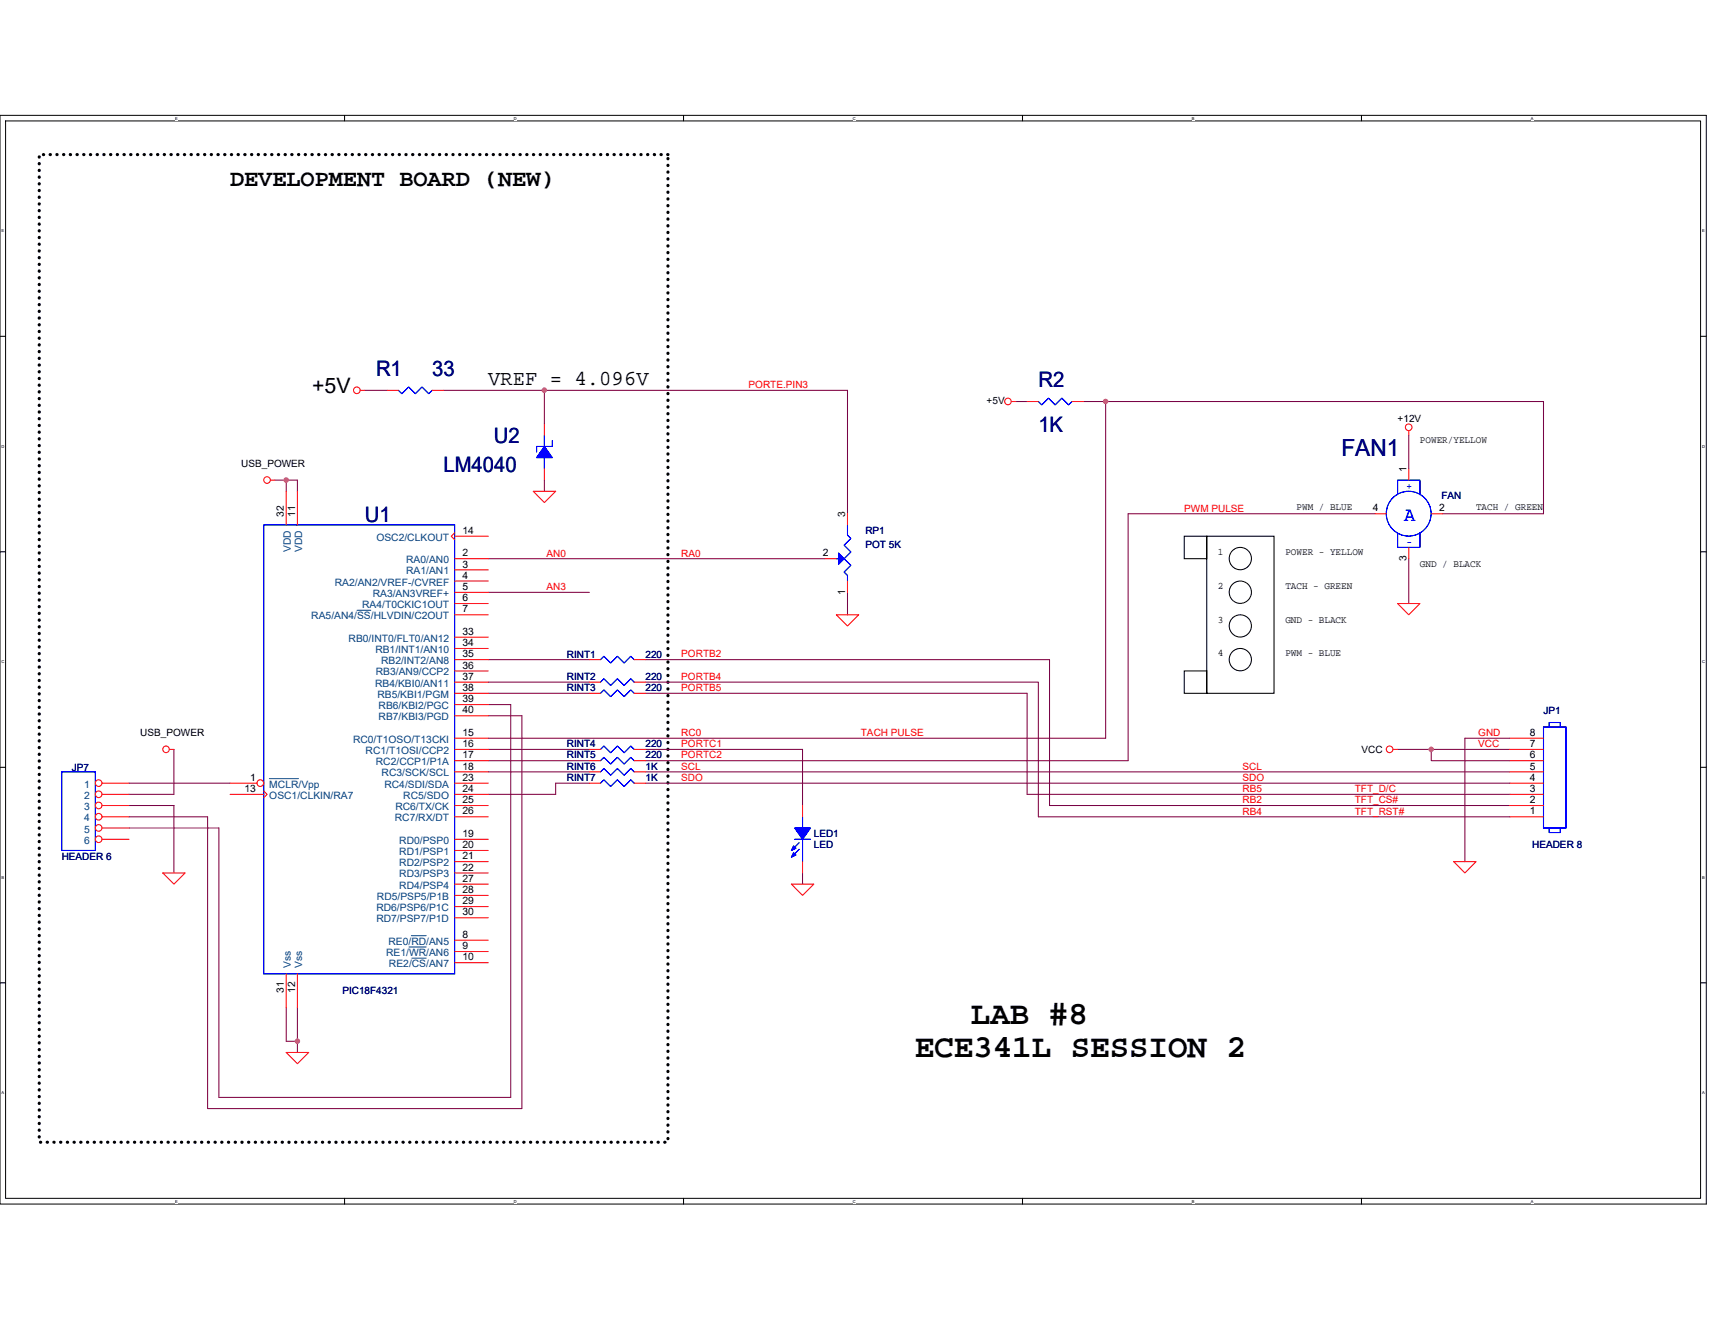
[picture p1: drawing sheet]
<svg xmlns="http://www.w3.org/2000/svg" width="279mm" height="216mm" viewBox="0 0 279 216" stroke-linecap="round" stroke-linejoin="round" font-family="sans-serif">
<path d="M0 18.8h278v177.4h-278zM.9 19.7h276.2v175.6h-276.2z" fill="none" stroke="#000" stroke-width=".16"/>
<g fill="#fff">
<path d="M28.5 18.9h.4v.7h-.4z"/>
<path d="M28.5 195.4h.4v.7h-.4z"/>
</g>
<path d="M56.1 18.8v.9M56.1 195.3v.9" fill="none" stroke="#000" stroke-width=".17"/>
<g fill="#fff">
<path d="M83.7 18.9h.5v.7h-.5z"/>
<path d="M83.7 195.4h.5v.7h-.5z"/>
</g>
<path d="M111.4 18.8v.9M111.4 195.3v.9" fill="none" stroke="#000" stroke-width=".17"/>
<g fill="#fff">
<path d="M139 18.9h.4v.7h-.4z"/>
<path d="M139 195.4h.4v.7h-.4z"/>
</g>
<path d="M166.6 18.8v.9M166.6 195.3v.9" fill="none" stroke="#000" stroke-width=".17"/>
<g fill="#fff">
<path d="M194.2 18.9h.4v.7h-.4z"/>
<path d="M194.2 195.4h.4v.7h-.4z"/>
</g>
<path d="M221.8 18.8v.9M221.8 195.3v.9" fill="none" stroke="#000" stroke-width=".17"/>
<g fill="#fff">
<path d="M249.4 18.9h.4v.7h-.4z"/>
<path d="M249.4 195.4h.4v.7h-.4z"/>
<path d="M.2 37.3h.5v.7h-.5z"/>
<path d="M277.3 37.3h.4v.7h-.4z"/>
<path d="M.2 72.3h.5v.8h-.5z"/>
<path d="M277.3 72.3h.4v.8h-.4z"/>
</g>
<path d="M0 54.8h.9M277.1 54.8h.9" fill="none" stroke="#000" stroke-width=".17"/>
<g fill="#fff">
<path d="M.2 107.5h.5v.7h-.5z"/>
<path d="M277.3 107.5h.4v.7h-.4z"/>
</g>
<path d="M0 89.9h.9M277.1 89.9h.9" fill="none" stroke="#000" stroke-width=".17"/>
<g fill="#fff">
<path d="M.2 142.6h.5v.7h-.5z"/>
<path d="M277.3 142.6h.4v.7h-.4z"/>
</g>
<path d="M0 125h.9M277.1 125h.9" fill="none" stroke="#000" stroke-width=".17"/>
<g fill="#fff">
<path d="M.2 177.7h.4v.7h-.4z"/>
<path d="M277.3 177.7h.4v.7h-.4z"/>
</g>
<g fill="none" stroke="#000" stroke-width=".17">
<path d="M192.9 87.4h3.7v3.6h-3.7zM196.6 87.4h11v25.6h-11zM192.9 109.3h3.7v3.7h-3.7zM0 160.1h.9M277.1 160.1h.9"/>
<circle cx="202.1" cy="96.5" r="1.82"/>
<circle cx="202.1" cy="91" r="1.82"/>
<circle cx="202.1" cy="107.5" r="1.82"/>
<circle cx="202.1" cy="102" r="1.81"/>
</g>
<path d="M6.4 25.2h102.4v160.9h-102.4z" fill="none" stroke="#000" stroke-width=".53" stroke-dasharray="0 1.1"/>
<g fill="none" stroke="#800040" stroke-width=".17">
<path d="M44.8 78.2h3.7v1.9M46.6 78.2v1.9M59.4 63.6h3.7M72.2 63.6h16.5M88.7 63.6v5.5M88.7 78.2v1.9M88.7 63.6h49.4v20.1M165.5 65.4h1.8M176.5 65.4h3.6v54.9h-100.6M180.1 65.4h71.4v18.3h-16.5M229.5 70.9v5.5M79.5 96.5h16.5"/>
<path d="M79.5 91h54.9M138.1 96.5v3.7M224 83.7h-40.2v40.3h-78.6M229.5 91v7.3M79.5 113h16.5M79.5 111.1h16.5M79.5 107.5h16.5M79.5 114.8h3.7v64h-47.5v-43.9h-14.7M79.5 116.6h5.5v64h-51.2v-47.5h-12.8M105.2 111.1h64v22h76.8M105.2 113h62.1v16.4h78.7M105.2 107.5h65.8v23.8h75"/>
<path d="M21 127.6h16.5M21 131.3h7.3v10.9M28.3 122.1v7.3h-7.3M79.5 124h16.5M79.5 122.1h16.5M79.5 125.8h16.5M96 127.6h-5.5v1.8h-11M105.2 122.1h25.5v9.2M105.2 125.8h140.8M105.2 127.6h140.8M227.7 122.1h5.5M233.2 122.1v1.9h12.8"/>
<path d="M233.2 122.1h12.8M246 120.3h-7.3v20.1M130.7 142.2v1.9M46.6 164.2v5.5h1.9v1.8M48.5 164.2v5.5"/>
</g>
<g fill="#f0f" stroke="#f0f" stroke-width=".17">
<circle cx="180.1" cy="65.4" r=".35"/>
<circle cx="48.5" cy="169.7" r=".36"/>
<circle cx="46.6" cy="78.2" r=".35"/>
<circle cx="233.2" cy="122.1" r=".36"/>
<circle cx="88.7" cy="63.6" r=".36"/>
</g>
<g fill="none" stroke="#f00" stroke-width=".17">
<path d="M44.1 78.2h.7M58.7 63.6h.7M63.1 63.6h1.8M70.4 63.6h1.8M88.7 76.4v1.8M88.7 69.1v1.8M164.8 65.4h.7M167.3 65.4h1.9M174.6 65.4h1.9M229.5 70.2v.7M229.5 76.4v1.8M86.9 80.1h3.6l-1.8 1.8z"/>
<path d="M134.4 91h1.8M138.1 94.7v1.8M138.1 83.7v1.8M224 83.7h1.8M227.7 98.3h3.6l-1.8 1.9zM229.5 89.2v1.8M233.2 83.7h1.8M96 111.1h1.8M96 113h1.8M103.3 111.1h1.9M103.3 113h1.9M136.2 100.2h3.7l-1.8 1.8z"/>
<path d="M27.6 122.1h.7M96 122.1h1.8M96 127.6h1.8M96 124h1.8M103.3 122.1h1.9M103.3 127.6h1.9M103.3 124h1.9M130.7 131.3v1.8M226.9 122.1h.8M246 133.1h5.5M246 131.3h5.5M246 129.4h5.5"/>
<path d="M246 127.6h5.5M246 125.8h5.5M246 124h5.5M246 122.1h5.5M246 120.3h5.5M26.5 142.2h3.7l-1.9 1.9zM128.9 144.1h3.7l-1.9 1.8zM130.7 140.4v1.8M236.8 140.4h3.7l-1.8 1.8zM46.6 171.5h3.7l-1.8 1.8z"/>
<circle cx="43.5" cy="78.2" r=".54"/>
<circle cx="58.1" cy="63.6" r=".54"/>
<circle cx="164.2" cy="65.4" r=".53"/>
<circle cx="229.5" cy="69.6" r=".54"/>
<circle cx="27" cy="122.1" r=".53"/>
<circle cx="226.4" cy="122.1" r=".54"/>
</g>
<g fill="none" stroke="#00f" stroke-width=".17">
<path d="M64.9 63.6l.6 .6 1.1-1.1 1.1 1.1 1-1.1 1.2 1.1 .5-.6M88.7 74.6v1.8M88.7 70.9v1.8M90 71.8v.9h-2.6v1M169.2 65.4l.5 .6 1.1-1.1 1.1 1.1 1.1-1.1 1.1 1.1 .5-.6M43 85.5h31.1v73.2h-31.1zM136.2 91h.4M138.1 85.5v1.7l.5 .5-1.1 1.1 1.1 1.1-1.1 1.1 1.1 1.1-1.1 1.1 .6 .6v.9M227.7 80.6v-2.4h3.6v2.4M227.7 86.8v2.4h3.6v-2.4M97.8 111.1l.6-.5 1.1 1.1 1.1-1.1 1.1 1.1 1.1-1.1 .5 .5M97.8 113l.6-.6 1.1 1.1 1.1-1.1 1.1 1.1 1.1-1.1 .5 .6"/>
<path d="M251.5 118.5h3.6v16.4h-3.6zM252.4 118.5v-.8h1.8v.8M97.8 122.1l.6-.5 1.1 1.1 1.1-1.1 1.1 1.1 1.1-1.1 .5 .5M97.8 127.6l.6-.5 1.1 1.1 1.1-1.1 1.1 1.1 1.1-1.1 .5 .5M97.8 124l.6-.6 1.1 1.1 1.1-1.1 1.1 1.1 1.1-1.1 .5 .6M129.5 136.8h2.5M130.2 137.3l-1.1 1.1M130.2 138.4l-1.1 1.1M130.7 133.1v1.8M130.7 136.8v3.6M252.4 134.9v.8h1.8v-.8"/>
<circle cx="229.5" cy="83.7" r="3.7"/>
</g>
<g fill="#00f" stroke="#00f" stroke-width=".17">
<path d="M136.6 90.1l.9 .9-.9 .9z" fill-rule="evenodd"/>
<path d="M136.6 90.1l.9 .9-.9 .9z" fill-rule="evenodd"/>
<path d="M88.7 72.7l1.3 1.9h-2.6z" fill-rule="evenodd"/>
<path d="M88.7 72.7l1.3 1.9h-2.6z" fill-rule="evenodd"/>
<path d="M129.5 134.9h2.5l-1.3 1.9z" fill-rule="evenodd"/>
<path d="M129.3 138.9l.4 .4-.8 .4z" fill-rule="evenodd"/>
<path d="M129.3 137.8l.4 .4-.8 .4z" fill-rule="evenodd"/>
<path d="M129.5 134.9h2.5l-1.3 1.9z" fill-rule="evenodd"/>
<path d="M129.3 138.9l.4 .4-.8 .4z" fill-rule="evenodd"/>
<path d="M129.3 137.8l.4 .4-.8 .4z" fill-rule="evenodd"/>
</g>
<circle cx="42.4" cy="127.6" r=".54" fill="#fff" stroke="#f00" stroke-width=".17"/>
<g fill="none" stroke="#f00" stroke-width=".17">
<path d="M46.6 80.1v5.4M48.5 80.1v5.4M74.1 91h5.4M74.1 92.9h5.4M74.1 94.7h5.4M74.1 96.5h5.4M74.1 98.3h5.4M74.1 86.8l-.6 .6 .6 .5M74.1 87.4h5.4M74.1 100.2h5.4M74.1 103.8h5.4M74.1 105.7h5.4"/>
<path d="M74.1 107.5h5.4M74.1 109.3h5.4M74.1 111.1h5.4M74.1 113h5.4M74.1 114.8h5.4M74.1 116.6h5.4M37.5 127.6h4.4M37.5 129.4h5.5M43 128.9l.5 .5-.5 .6M74.1 136.8h5.4M74.1 138.6h5.4M74.1 133.1h5.4"/>
<path d="M74.1 131.3h5.4M74.1 129.4h5.4M74.1 127.6h5.4M74.1 125.8h5.4M74.1 124h5.4M74.1 122.1h5.4M74.1 120.3h5.4M46.6 158.7v5.5M48.5 158.7v5.5M74.1 153.2h5.4M74.1 155h5.4M74.1 156.9h5.4"/>
<path d="M74.1 140.4h5.4M74.1 142.2h5.4M74.1 144.1h5.4M74.1 145.9h5.4M74.1 147.7h5.4M74.1 149.5h5.4"/>
</g>
<path d="M58.2 99.4h2.2M43.9 126.9h4.7M66.6 154.3h2.8M67 152.5h2.4M67.1 156.1h2.3" fill="none" stroke="#004080" stroke-width=".16"/>
<path d="M10.1 125.8h5.4v12.8h-5.4z" fill="none" stroke="#00f" stroke-width=".17"/>
<circle cx="16.1" cy="127.6" r=".54" fill="#fff" stroke="#f00" stroke-width=".17"/>
<path d="M16.6 127.6h4.4" fill="none" stroke="#f00" stroke-width=".17"/>
<circle cx="16.1" cy="129.4" r=".54" fill="#fff" stroke="#f00" stroke-width=".17"/>
<path d="M16.6 129.4h4.4" fill="none" stroke="#f00" stroke-width=".17"/>
<circle cx="16.1" cy="131.2" r=".54" fill="#fff" stroke="#f00" stroke-width=".17"/>
<path d="M16.6 131.3h4.4" fill="none" stroke="#f00" stroke-width=".17"/>
<circle cx="16.1" cy="133.1" r=".54" fill="#fff" stroke="#f00" stroke-width=".17"/>
<path d="M16.6 133.1h4.4" fill="none" stroke="#f00" stroke-width=".17"/>
<circle cx="16.1" cy="134.9" r=".54" fill="#fff" stroke="#f00" stroke-width=".17"/>
<path d="M16.6 134.9h4.4" fill="none" stroke="#f00" stroke-width=".17"/>
<circle cx="16.1" cy="136.7" r=".54" fill="#fff" stroke="#f00" stroke-width=".17"/>
<path d="M96 107.5h1.8M103.3 107.5h1.9M16.6 136.8h4.4M96 125.8h1.8M103.3 125.8h1.9" fill="none" stroke="#f00" stroke-width=".17"/>
<path d="M97.8 107.5l.6-.6 1.1 1.1 1.1-1.1 1.1 1.1 1.1-1.1 .5 .6M97.8 125.8l.6-.6 1.1 1.1 1.1-1.1 1.1 1.1 1.1-1.1 .5 .6" fill="none" stroke="#00f" stroke-width=".17"/>
<g fill="#f0f" stroke="#f0f" stroke-width=".17">
<circle cx="180.1" cy="65.4" r=".35"/>
<circle cx="48.5" cy="169.7" r=".36"/>
<circle cx="46.6" cy="78.2" r=".35"/>
<circle cx="233.2" cy="122.1" r=".36"/>
<circle cx="88.7" cy="63.6" r=".36"/>
</g>
<g font-size="5.3">
<text x="158.2" y="166.8">LAB #8</text>
<text x="149" y="172.3">ECE341L SESSION 2</text>
</g>
<text font-size="3.8" x="37.5" y="30.2">DEVELOPMENT BOARD (NEW)</text>
<text font-size="3.8" fill="#000080" x="218.5" y="74.4">FAN1</text>
<g font-size="3.5">
<text x="50.8" y="64">+5V</text>
<text x="79.5" y="62.7">VREF = 4.096V</text>
</g>
<g font-size="3.5" fill="#000080">
<text x="61.3" y="61.2">R1</text>
<text x="70.4" y="61.2">33</text>
<text x="169.2" y="63.1">R2</text>
<text x="169.2" y="70.4">1K</text>
<text x="72.2" y="76.9">LM4040</text>
<text x="80.5" y="72.2">U2</text>
<text x="59.4" y="85">U1</text>
</g>
<text font-size="3.3" fill="#00f" x="228.8" y="84.9">A</text>
<g font-size="1.7">
<text x="229.1" y="77" transform="rotate(-90 229.1 77)">1</text>
<text x="223.6" y="83.3">4</text>
<text x="234.4" y="83.3">2</text>
<text x="46.2" y="84.3" transform="rotate(-90 46.2 84.3)">32</text>
<text x="48.1" y="84.3" transform="rotate(-90 48.1 84.3)">11</text>
<text x="75.3" y="87">14</text>
<text x="137.7" y="84.3" transform="rotate(-90 137.7 84.3)">3</text>
<text x="75.3" y="90.7">2</text>
<text x="75.3" y="92.5">3</text>
<text x="75.3" y="94.3">4</text>
<text x="134" y="90.7">2</text>
<text x="229.1" y="91.4" transform="rotate(-90 229.1 91.4)">3</text>
<text x="75.3" y="96.1">5</text>
<text x="75.3" y="98">6</text>
<text x="75.3" y="99.8">7</text>
<text x="137.7" y="96.9" transform="rotate(-90 137.7 96.9)">1</text>
<text x="75.3" y="103.4">33</text>
<text x="75.3" y="105.3">34</text>
<text x="75.3" y="107.1">35</text>
<text x="75.3" y="110.8">37</text>
<text x="75.3" y="112.6">38</text>
<text x="75.3" y="108.9">36</text>
<text x="75.3" y="114.4">39</text>
<text x="75.3" y="116.2">40</text>
<text x="75.3" y="119.9">15</text>
<text x="249.3" y="119.9">8</text>
<text x="75.3" y="121.7">16</text>
<text x="75.3" y="125.4">18</text>
<text x="75.3" y="123.6">17</text>
<text x="249.3" y="125.4">5</text>
<text x="249.3" y="123.6">6</text>
<text x="249.3" y="121.7">7</text>
<text x="39.8" y="129.1">13</text>
<text x="40.8" y="127.2">1</text>
<text x="75.3" y="130.9">25</text>
<text x="75.3" y="129.1">24</text>
<text x="75.3" y="127.2">23</text>
<text x="249.3" y="130.9">2</text>
<text x="249.3" y="129.1">3</text>
<text x="249.3" y="127.2">4</text>
<text x="75.3" y="132.7">26</text>
<text x="75.3" y="136.4">19</text>
<text x="249.3" y="132.7">1</text>
<text x="75.3" y="138.2">20</text>
<text x="75.3" y="140">21</text>
<text x="75.3" y="141.9">22</text>
<text x="75.3" y="143.7">27</text>
<text x="75.3" y="147.3">29</text>
<text x="75.3" y="149.2">30</text>
<text x="75.3" y="145.5">28</text>
<text x="75.3" y="152.8">8</text>
<text x="75.3" y="154.7">9</text>
<text x="46.2" y="161.8" transform="rotate(-90 46.2 161.8)">31</text>
<text x="48.1" y="161.8" transform="rotate(-90 48.1 161.8)">12</text>
<text x="75.3" y="156.5">10</text>
</g>
<g font-size="1.7" fill="#004080">
<text x="47.4" y="90" transform="rotate(-90 47.4 90)">VDD</text>
<text x="49.2" y="90" transform="rotate(-90 49.2 90)">VDD</text>
<text x="61.3" y="88.1">OSC2/CLKOUT</text>
<text x="54.5" y="95.4">RA2/AN2/VREF-/CVREF</text>
<text x="66.2" y="91.8">RA0/AN0</text>
<text x="66.2" y="93.6">RA1/AN1</text>
<text x="50.7" y="100.9">RA5/AN4/SS/HLVDIN/C2OUT</text>
<text x="59" y="99.1">RA4/T0CKIC1OUT</text>
<text x="60.7" y="97.3">RA3/AN3VREF+</text>
<text x="56.8" y="104.6">RB0/INT0/FLT0/AN12</text>
<text x="61.2" y="106.4">RB1/INT1/AN10</text>
<text x="61.1" y="111.9">RB4/KBI0/AN11</text>
<text x="61.2" y="110.1">RB3/AN9/CCP2</text>
<text x="61.5" y="113.7">RB5/KBI1/PGM</text>
<text x="62.1" y="108.2">RB2/INT2/AN8</text>
<text x="61.7" y="115.5">RB6/KBI2/PGC</text>
<text x="61.7" y="117.4">RB7/KBI3/PGD</text>
<text x="57.5" y="121">RC0/T1OSO/T13CKI</text>
<text x="59.6" y="122.9">RC1/T1OSI/CCP2</text>
<text x="61.2" y="124.7">RC2/CCP1/P1A</text>
<text x="13.7" y="128.4">1</text>
<text x="13.7" y="130.2">2</text>
<text x="13.7" y="132">3</text>
<text x="43.9" y="128.4">MCLR/Vpp</text>
<text x="43.9" y="130.2">OSC1/CLKIN/RA7</text>
<text x="62.2" y="126.5">RC3/SCK/SCL</text>
<text x="62.6" y="128.4">RC4/SDI/SDA</text>
<text x="64.4" y="132">RC6/TX/CK</text>
<text x="65.7" y="130.2">RC5/SDO</text>
<text x="13.7" y="133.8">4</text>
<text x="13.7" y="135.7">5</text>
<text x="13.7" y="137.5">6</text>
<text x="64.3" y="133.8">RC7/RX/DT</text>
<text x="65" y="137.5">RD0/PSP0</text>
<text x="65" y="139.3">RD1/PSP1</text>
<text x="65" y="141.1">RD2/PSP2</text>
<text x="65" y="143">RD3/PSP3</text>
<text x="61.3" y="148.5">RD6/PSP6/P1C</text>
<text x="61.4" y="146.6">RD5/PSP5/P1B</text>
<text x="65" y="144.8">RD4/PSP4</text>
<text x="61.3" y="150.3">RD7/PSP7/P1D</text>
<text x="62.9" y="155.8">RE1/WR/AN6</text>
<text x="63.3" y="153.9">RE0/RD/AN5</text>
<text x="47.4" y="157.8" transform="rotate(-90 47.4 157.8)">Vss</text>
<text x="49.2" y="157.8" transform="rotate(-90 49.2 157.8)">Vss</text>
<text x="63.4" y="157.6">RE2/CS/AN7</text>
</g>
<g font-size="1.6" fill="#f00">
<text x="122" y="63.2">PORTE.PIN3</text>
<text x="192.9" y="83.4">PWM PULSE</text>
<text x="89" y="90.7">AN0</text>
<text x="111" y="90.7">RA0</text>
<text x="89" y="96.2">AN3</text>
<text x="111" y="107.1">PORTB2</text>
<text x="111" y="112.6">PORTB5</text>
<text x="111" y="110.8">PORTB4</text>
<text x="111" y="119.9">RC0</text>
<text x="140.3" y="119.9">TACH PULSE</text>
<text x="240.8" y="119.9">GND</text>
<text x="111" y="123.6">PORTC2</text>
<text x="111" y="125.4">SCL</text>
<text x="111" y="121.8">PORTC1</text>
<text x="202.4" y="125.4">SCL</text>
<text x="240.8" y="121.8">VCC</text>
<text x="111" y="127.3">SDO</text>
<text x="202.4" y="129.1">RB5</text>
<text x="202.4" y="130.9">RB2</text>
<text x="202.4" y="127.3">SDO</text>
<text x="220.7" y="129.1">TFT_D/C</text>
<text x="220.7" y="130.9">TFT_CS#</text>
<text x="202.4" y="132.7">RB4</text>
<text x="220.7" y="132.7">TFT_RST#</text>
</g>
<g font-size="1.6">
<text x="160.7" y="65.8">+5V</text>
<text x="227.7" y="68.7">+12V</text>
<text x="39.3" y="76.1">USB_POWER</text>
<text x="231.3" y="72.2">POWER/YELLOW</text>
<text x="211.2" y="83.2">PWM / BLUE</text>
<text x="240.5" y="83.2">TACH / GREEN</text>
<text x="198.4" y="90.5">1</text>
<text x="198.4" y="95.9">2</text>
<text x="209.4" y="90.5">POWER - YELLOW</text>
<text x="209.4" y="95.9">TACH - GREEN</text>
<text x="231.3" y="92.3">GND / BLACK</text>
<text x="198.4" y="101.5">3</text>
<text x="209.4" y="101.5">GND - BLACK</text>
<text x="198.4" y="106.9">4</text>
<text x="209.4" y="106.9">PWM - BLUE</text>
<text x="22.9" y="120">USB_POWER</text>
<text x="221.8" y="122.7">VCC</text>
</g>
<g font-size="1.6" fill="#00f">
<text x="229.2" y="79.7">+</text>
<text x="229.2" y="88.8">-</text>
</g>
<g font-size="1.6" fill="#000080">
<text x="234.8" y="81.4">FAN</text>
<text x="141" y="87">RP1</text>
<text x="141" y="89.2">POT 5K</text>
<text x="92.4" y="107.1">RINT1</text>
<text x="105.2" y="107.1">220</text>
<text x="92.4" y="110.8">RINT2</text>
<text x="92.4" y="112.6">RINT3</text>
<text x="105.2" y="110.8">220</text>
<text x="105.2" y="112.6">220</text>
<text x="251.5" y="116.3">JP1</text>
<text x="11.7" y="125.6">JP7</text>
<text x="92.4" y="121.8">RINT4</text>
<text x="92.4" y="123.6">RINT5</text>
<text x="92.4" y="125.4">RINT6</text>
<text x="105.2" y="121.8">220</text>
<text x="105.2" y="123.6">220</text>
<text x="105.2" y="125.4">1K</text>
<text x="92.4" y="127.3">RINT7</text>
<text x="105.2" y="127.3">1K</text>
<text x="132.6" y="136.4">LED1</text>
<text x="10.1" y="140.1">HEADER 6</text>
<text x="132.6" y="138.2">LED</text>
<text x="249.6" y="138.2">HEADER 8</text>
<text x="55.8" y="162">PIC18F4321</text>
</g>
<g font-size=".7">
<text x="28.5" y="19.5">E</text>
<text x="83.7" y="19.5">D</text>
<text x="139" y="19.5">C</text>
<text x="194.2" y="19.5">B</text>
<text x="249.4" y="19.5">A</text>
<text x=".2" y="37.8">E</text>
<text x="277.3" y="37.8">E</text>
<text x=".2" y="72.9">D</text>
<text x="277.3" y="72.9">D</text>
<text x=".2" y="108.1">C</text>
<text x="277.3" y="108.1">C</text>
<text x=".2" y="143.2">B</text>
<text x="277.3" y="143.2">B</text>
<text x=".2" y="178.3">A</text>
<text x="277.3" y="178.3">A</text>
<text x="28.5" y="196">E</text>
<text x="83.7" y="196">D</text>
<text x="139" y="196">C</text>
<text x="194.2" y="196">B</text>
<text x="249.4" y="196">A</text>
</g>
</svg>
